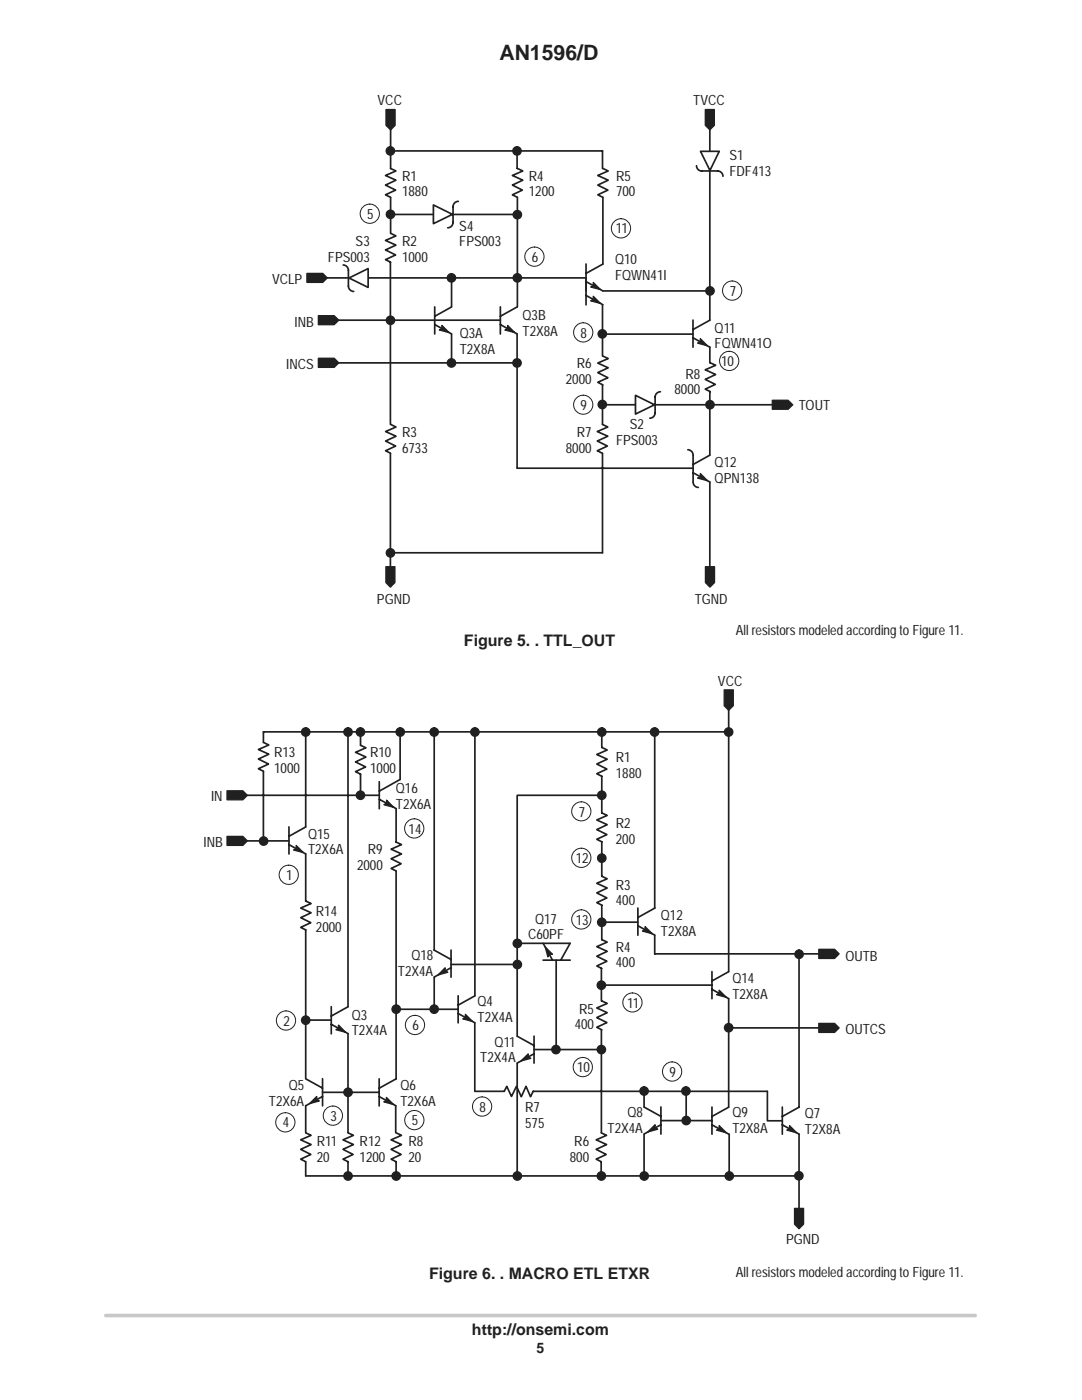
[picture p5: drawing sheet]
<svg xmlns="http://www.w3.org/2000/svg" width="216mm" height="279mm" viewBox="0 0 216 279" stroke-linecap="round" stroke-linejoin="round" font-family="sans-serif">
<path d="M21.1 262.5h173.5" fill="none" stroke="#c7c8ca" stroke-width=".72"/>
<path d="M86.7 61.2v5.5M86.8 64.8l3.3 1.8M90.1 61.3l-3.3 1.8" fill="none" stroke="#231f20" stroke-width=".34"/>
<path d="M88.2 64.9l1.4 1.5-1.9-.5 .5-.4z" fill="#231f20"/>
<path d="M88.2 64.9l1.4 1.5-1.9-.5 .5-.4z" fill="none" stroke="#231f20" stroke-width=".26"/>
<path d="M77.9 25v8.6l1.1 .5-2.1 .9 2.1 1-2.1 .9 2 1-2 1 1 .5v7.2M77.9 30.1h42.3v3.5M103.2 30.1v3.5M103.2 33.6l1.1 .5-2.1 .9 2.1 1-2.1 .9 2 1-2 1 1 .5v21.9M120.3 33.6l1.1 .5-2.1 .9 2.1 1-2.1 .9 2 1-2 1 1 .5v13.3M141.6 25v38.9M64.2 55.5h52.7M77.9 42.8h25.2M120.3 58.1h20.5" fill="none" stroke="#231f20" stroke-width=".34"/>
<g fill="none" stroke="#231f20" stroke-width=".2">
<circle cx="73.8" cy="42.7" r="1.92"/>
<circle cx="106.6" cy="51.2" r="1.92"/>
</g>
<g fill="#231f20" stroke="#231f20" stroke-width=".26">
<path d="M61.2 54.6h3.2l.9 .9-.9 .9h-3.2z" fill-rule="evenodd"/>
<path d="M77 21.9h1.8v3.1l-.9 .9-.9-.9z" fill-rule="evenodd"/>
<circle cx="77.9" cy="30.1" r=".84"/>
</g>
<path d="M69.6 55.5l3.9-1.9v3.8z" fill="#fff"/>
<path d="M68.5 52.9a1.05 1.05 0 0 1 1 1v3.2a1.05 1.05 0 0 0 1.1 1.1M69.6 55.5l3.9-1.9v3.8zM77.9 46.6l1.1 .5-2.1 .9 2.1 .9-2.1 1 2 1-2 .9 1 .5v32.3M77.9 84.7l1.1 .5-2.1 .9 2.1 1-2.1 .9 2 1-2 1 1 .5" fill="none" stroke="#231f20" stroke-width=".34"/>
<g fill="#231f20" stroke="#231f20" stroke-width=".26">
<path d="M140.7 21.9h1.8v3.1l-.9 .9-.9-.9z" fill-rule="evenodd"/>
<circle cx="103.2" cy="30.1" r=".84"/>
<circle cx="103.2" cy="42.8" r=".84"/>
<circle cx="103.2" cy="55.5" r=".84"/>
<circle cx="77.9" cy="42.8" r=".84"/>
</g>
<path d="M139.8 30.2h3.7l-1.8 3.8z" fill="#fff"/>
<path d="M139 33.1a1.05 1.05 0 0 0 1 1h3.2a1.05 1.05 0 0 1 1.1 1.1M139.8 30.2h3.7l-1.8 3.8zM90.1 55.5v5.8M66 72.4h37.2M90.1 66.6v5.8M99.8 61.2v5.5M99.8 64.8l3.4 1.8M103.2 61.3l-3.4 1.8M120.2 60.8v10.3" fill="none" stroke="#231f20" stroke-width=".34"/>
<g fill="#231f20" stroke="#231f20" stroke-width=".26">
<path d="M63.5 71.5h3.2l.9 .9-.9 .9h-3.2z" fill-rule="evenodd"/>
<circle cx="141.7" cy="58.1" r=".84"/>
<circle cx="103.2" cy="72.4" r=".84"/>
<circle cx="77.9" cy="110.3" r=".84"/>
<circle cx="90.1" cy="55.5" r=".84"/>
<circle cx="90.1" cy="72.4" r=".84"/>
</g>
<path d="M101.3 64.9l1.4 1.5-2-.5 .6-.4z" fill="#231f20"/>
<path d="M101.3 64.9l1.4 1.5-2-.5 .6-.4z" fill="none" stroke="#231f20" stroke-width=".26"/>
<path d="M116.9 52.7v5.4M116.9 56.2l3.4 1.9M120.3 52.7l-3.4 1.9M65.6 63.9h34.2M103.2 66.6v26.8M77.9 90.5v24.6" fill="none" stroke="#231f20" stroke-width=".34"/>
<g fill="#231f20" stroke="#231f20" stroke-width=".26">
<path d="M63.5 63h3.2l.9 .9-.9 .9h-3.2z" fill-rule="evenodd"/>
<circle cx="77.9" cy="63.9" r=".84"/>
</g>
<path d="M118.4 56.4l1.4 1.4-1.9-.5 .5-.3z" fill="#231f20"/>
<path d="M118.4 56.4l1.4 1.4-1.9-.5 .5-.3z" fill="none" stroke="#231f20" stroke-width=".26"/>
<path d="M116.9 55.4v5.4M116.9 59l3.4 1.8" fill="none" stroke="#231f20" stroke-width=".34"/>
<path d="M118.4 59.1l1.4 1.5-1.9-.6 .5-.3z" fill="#231f20"/>
<path d="M118.4 59.1l1.4 1.5-1.9-.6 .5-.3z" fill="none" stroke="#231f20" stroke-width=".26"/>
<path d="M120.3 71.1l1.1 .5-2.1 .9 2.1 .9-2.1 1 2 1-2 .9 1 .5M138.3 63.9v5.4M138.3 67.4l3.3 1.9M141.6 63.9l-3.3 1.9M120.2 84.7l1.1 .5-2.1 .9 2.1 1-2.1 .9 2 1-2 1 1 .5M77.9 110.3h42.3" fill="none" stroke="#231f20" stroke-width=".34"/>
<path d="M77 113.1h1.8v3.2l-.9 .9-.9-.9z" fill-rule="evenodd" fill="#231f20" stroke="#231f20" stroke-width=".26"/>
<path d="M139.7 67.6l1.5 1.4-2-.5 .5-.3z" fill="#231f20"/>
<path d="M139.7 67.6l1.5 1.4-2-.5 .5-.3z" fill="none" stroke="#231f20" stroke-width=".26"/>
<path d="M120.2 76.8v7.9M103.2 93.4h35.1M120.2 80.8h33.8M120.2 90.5v19.8" fill="none" stroke="#231f20" stroke-width=".34"/>
<path d="M86.5 40.9l3.8 1.9-3.8 1.8z" fill="#fff"/>
<path d="M86.5 40.9l3.8 1.9-3.8 1.8zM91.5 40.2a1.05 1.05 0 0 0-1.1 1v3.2a1.05 1.05 0 0 1-1.1 1.1M120.2 66.7h18.1M141.6 69.3v3.1M141.6 78.2v12.6M141.7 72.4l1.1 .5-2.1 .9 2.1 .9-2.1 1 2 1-2 1 1 .5" fill="none" stroke="#231f20" stroke-width=".34"/>
<g fill="#231f20" stroke="#231f20" stroke-width=".26">
<circle cx="120.2" cy="66.6" r=".84"/>
<circle cx="141.7" cy="80.8" r=".84"/>
</g>
<path d="M126.8 78.9l3.8 1.9-3.8 1.8z" fill="#fff"/>
<path d="M126.8 78.9l3.8 1.9-3.8 1.8zM131.8 78.2a1.05 1.05 0 0 0-1.1 1v3.2a1.05 1.05 0 0 1-1 1.1M138.3 94.3l3.3 1.9v18.2M138.3 90.8v5.4M141.6 90.8l-3.3 1.9" fill="none" stroke="#231f20" stroke-width=".34"/>
<g fill="#231f20" stroke="#231f20" stroke-width=".26">
<path d="M140.8 113.1h1.8v3.2l-.9 .9-.9-.9z" fill-rule="evenodd"/>
<path d="M154.1 79.9h3.2l.9 .9-.9 .9h-3.2z" fill-rule="evenodd"/>
</g>
<path d="M139.7 94.5l1.5 1.4-2-.5 .5-.3z" fill="#231f20"/>
<path d="M139.7 94.5l1.5 1.4-2-.5 .5-.3z" fill="none" stroke="#231f20" stroke-width=".26"/>
<path d="M137.2 89.8a1.05 1.05 0 0 1 1.1 1M138.3 96.2a1.05 1.05 0 0 0 1 1.1M57.7 165v5.4M57.7 168.6l3.3 1.8M61 165l-3.3 1.9" fill="none" stroke="#231f20" stroke-width=".34"/>
<circle cx="120.2" cy="80.7" r=".84" fill="#231f20" stroke="#231f20" stroke-width=".26"/>
<g fill="none" stroke="#231f20" stroke-width=".2">
<circle cx="123.9" cy="45.6" r="1.92"/>
<circle cx="146.1" cy="58" r="1.92"/>
<circle cx="116.4" cy="66.3" r="1.92"/>
<circle cx="145.5" cy="72" r="1.92"/>
<circle cx="116.4" cy="80.8" r="1.91"/>
</g>
<path d="M59.1 168.7l1.4 1.5-1.9-.6 .5-.3z" fill="#231f20"/>
<path d="M59.1 168.7l1.4 1.5-1.9-.6 .5-.3z" fill="none" stroke="#231f20" stroke-width=".26"/>
<circle cx="82.7" cy="223.5" r="1.92" fill="none" stroke="#231f20" stroke-width=".2"/>
<path d="M145.4 139.7v54.2M47 158.7h28.7M61 146.1v18.9M69.4 146.1v54.8l-3.3 1.9M145.4 146.1h-92.8v2.1l1 .5-2 .9 2 .9-2 1 2 1-2 .9 1 .5v14M47.4 167.8h10.3M61 170.4v9.4l1.1 .5-2.1 .9 2.1 1-2.1 .9 2 1-2 1 1 .5v29.6M66.1 200.9v5.4M66.1 204.4l3.3 1.9" fill="none" stroke="#231f20" stroke-width=".34"/>
<g fill="#231f20" stroke="#231f20" stroke-width=".26">
<path d="M45.3 157.8h3.2l.9 .9-.9 .9h-3.2z" fill-rule="evenodd"/>
<path d="M45.3 166.9h3.2l.9 .9-.9 .9h-3.2z" fill-rule="evenodd"/>
<circle cx="52.6" cy="167.9" r=".84"/>
</g>
<path d="M67.5 204.6l1.5 1.4-2-.5 .5-.3z" fill="#231f20"/>
<path d="M67.5 204.6l1.5 1.4-2-.5 .5-.3z" fill="none" stroke="#231f20" stroke-width=".26"/>
<path d="M61 203.6h5.1M61 215.3l3.4 1.9M64.4 215.3v5.4M64.4 218.8l-3.4 1.9M69.4 206.3v19.7M61 226.1l1.1 .5-2.1 .9 2.1 .9-2.1 1 2 1-2 .9 1 .5M61 231.9v2.8h98M69.4 226.1l1.1 .5-2.1 .9 2.1 .9-2.1 1 2.1 1-2.1 .9 1 .5M69.4 231.9v2.8M79 226.1l1.1 .5-2.1 .9 2.1 .9-2.1 1 2 1-2 .9 1 .5M79 231.9v2.8" fill="none" stroke="#231f20" stroke-width=".34"/>
<g fill="#231f20" stroke="#231f20" stroke-width=".26">
<circle cx="61" cy="146.1" r=".84"/>
<circle cx="61" cy="203.6" r=".84"/>
</g>
<path d="M61.8 220.3l1.4-1.5v.6l.5 .3z" fill-rule="evenodd" fill="#231f20"/>
<path d="M61.8 220.3l1.4-1.5v.6l.5 .3z" fill="none" stroke="#231f20" stroke-width=".26"/>
<path d="M79 173.8v41.5l-3.3 1.9M64.4 218h11.2M75.7 215.3v5.4M75.7 218.8l3.3 1.9M61 220.7v5.3" fill="none" stroke="#231f20" stroke-width=".34"/>
<path d="M77.1 219l1.4 1.4-1.9-.5 .5-.3z" fill="#231f20"/>
<path d="M77.1 219l1.4 1.4-1.9-.5 .5-.3z" fill="none" stroke="#231f20" stroke-width=".26"/>
<g fill="#231f20" stroke="#231f20" stroke-width=".26">
<circle cx="69.4" cy="218" r=".84"/>
<circle cx="69.4" cy="234.7" r=".84"/>
<circle cx="79.1" cy="234.7" r=".84"/>
</g>
<path d="M75.7 156v5.4M75.7 159.5l3.3 1.9M79.8 155.6l-4.1 2.3M79 220.7v5.3" fill="none" stroke="#231f20" stroke-width=".34"/>
<path d="M77.1 159.7l1.5 1.4-2-.5 .5-.3z" fill="#231f20"/>
<path d="M77.1 159.7l1.5 1.4-2-.5 .5-.3z" fill="none" stroke="#231f20" stroke-width=".26"/>
<path d="M71.9 146.1v2.6l1.1 .5-2.1 .9 2.1 1-2.1 1 2.1 1-2.1 .9 1 .5v4.2M79.8 146.1v9.5M86.6 146.1v43.5l3.4 1.9M94.8 146.1v52.6M79 161.4v6.7l1.1 .5-2.1 .9 2.1 .9-2.1 1 2 1-2 .9 1 .5M90 193.1l-3.4 1.9M90 189.6v5.4" fill="none" stroke="#231f20" stroke-width=".34"/>
<g fill="#231f20" stroke="#231f20" stroke-width=".26">
<circle cx="69.4" cy="146.1" r=".84"/>
<circle cx="79.9" cy="146.1" r=".84"/>
<circle cx="71.9" cy="146.1" r=".84"/>
<circle cx="71.9" cy="158.7" r=".84"/>
</g>
<path d="M88.8 193.1v.6l.6 .3-2 .6z" fill-rule="evenodd" fill="#231f20"/>
<path d="M88.8 193.1v.6l.6 .3-2 .6z" fill="none" stroke="#231f20" stroke-width=".26"/>
<path d="M120.1 158.7h-16.9v48.1M91.4 198.7v5.4M94.8 198.7l-3.4 1.9M78.9 201.4h12.5M91.4 202.3l3.4 1.8" fill="none" stroke="#231f20" stroke-width=".34"/>
<path d="M92.9 202.4l1.4 1.5-2-.6 .6-.3z" fill="#231f20"/>
<path d="M92.9 202.4l1.4 1.5-2-.6 .6-.3z" fill="none" stroke="#231f20" stroke-width=".26"/>
<path d="M86.6 195v6.3M90 192.5h13.2M94.7 204.1v13.7M103.2 206.8l3.4 1.9M106.6 206.8v5.4M106.6 210.3l-3.4 1.9" fill="none" stroke="#231f20" stroke-width=".34"/>
<g fill="#231f20" stroke="#231f20" stroke-width=".26">
<circle cx="79.1" cy="201.4" r=".84"/>
<circle cx="86.6" cy="201.4" r=".84"/>
<circle cx="86.6" cy="146.1" r=".84"/>
<circle cx="94.8" cy="146.1" r=".84"/>
</g>
<path d="M104 211.7l1.4-1.4v.6l.5 .3z" fill-rule="evenodd" fill="#231f20"/>
<path d="M104 211.7l1.4-1.4v.6l.5 .3z" fill="none" stroke="#231f20" stroke-width=".26"/>
<path d="M120.1 146.1v3.1l1.1 .5-2.1 .9 2.1 .9-2.1 1 2 1-2 .9 1 .5v7.3l1.1 .5-2.1 .9 2.1 1-2.1 1 2 1-2 .9 1 .5v6.9l1.1 .5-2.1 .9 2.1 .9-2.1 1 2 1-2 .9 1 .5v6.9l1.1 .5-2.1 .9 2.1 1-2.1 .9 2 1-2 1 1 .5M130.6 146.1v35.1l-3.3 1.9M120 193.3v6.5M120.1 199.8l1.1 .5-2.1 .9 2.1 .9-2.1 1 2 1-2 .9 1 .5M127.3 181.2v5.4M127.3 184.8l3.3 1.8M94.8 217.8h5.8l.5-1 1 2 1-2 .9 2.1 1-2.1 .9 2.1 .5-1.1h46.7M103.2 212.2v22.5M106.6 209.5h13.4M120 205.5v20.5" fill="none" stroke="#231f20" stroke-width=".34"/>
<circle cx="103.2" cy="234.7" r=".84" fill="#231f20" stroke="#231f20" stroke-width=".26"/>
<path d="M128.7 184.9l1.5 1.5-2-.6 .5-.3z" fill="#231f20"/>
<path d="M128.7 184.9l1.5 1.5-2-.6 .5-.3z" fill="none" stroke="#231f20" stroke-width=".26"/>
<path d="M120 196.6h22.1M120.1 184h7.2M130.6 186.6v3.8h35.4M142.1 193.9v5.4M142.1 197.4l3.3 1.9M145.4 193.9l-3.3 1.9" fill="none" stroke="#231f20" stroke-width=".34"/>
<g fill="#231f20" stroke="#231f20" stroke-width=".26">
<circle cx="120.1" cy="146.1" r=".84"/>
<circle cx="130.6" cy="146.1" r=".84"/>
</g>
<path d="M143.5 197.6l1.4 1.4-1.9-.5 .5-.3z" fill="#231f20"/>
<path d="M143.5 197.6l1.4 1.4-1.9-.5 .5-.3z" fill="none" stroke="#231f20" stroke-width=".26"/>
<path d="M108.4 191.6h5.4M108.4 188.3l1.8 3.3M113.8 188.3l-1.9 3.3" fill="none" stroke="#231f20" stroke-width=".34"/>
<path d="M108.8 189l1.4 1.4h-.6l-.3 .6z" fill-rule="evenodd" fill="#231f20"/>
<path d="M108.8 189l1.4 1.4h-.6l-.3 .6z" fill="none" stroke="#231f20" stroke-width=".26"/>
<path d="M103.2 188.3h10.6M111 191.6v17.9M145.4 199.3v21.7M159.4 190.4v30.6l-3.3 1.8M145.4 205.1h19.2M120 226.1l1 .5-2 .9 2 .9-2 1 2 1-2 .9 1 .5M120 231.9v2.8M156.1 220.9v5.5M156.1 224.5l3.3 1.8" fill="none" stroke="#231f20" stroke-width=".34"/>
<g fill="#231f20" stroke="#231f20" stroke-width=".26">
<circle cx="120" cy="234.7" r=".84"/>
<circle cx="110.9" cy="209.5" r=".84"/>
<circle cx="103.2" cy="192.5" r=".84"/>
<circle cx="103.2" cy="188.3" r=".84"/>
<circle cx="120.1" cy="184.1" r=".84"/>
<circle cx="120.1" cy="171.3" r=".84"/>
<circle cx="120.1" cy="158.7" r=".84"/>
<circle cx="120" cy="196.6" r=".84"/>
<circle cx="120" cy="209.5" r=".84"/>
</g>
<path d="M157.5 224.6l1.5 1.5-2-.6 .5-.3z" fill="#231f20"/>
<path d="M157.5 224.6l1.5 1.5-2-.6 .5-.3z" fill="none" stroke="#231f20" stroke-width=".26"/>
<path d="M128.5 220.9l3.4 1.9M131.9 220.9v5.4M131.9 224.5l-3.4 1.8M159.4 226.3v15.2" fill="none" stroke="#231f20" stroke-width=".34"/>
<path d="M129.3 225.9l1.4-1.4v.6l.5 .3z" fill-rule="evenodd" fill="#231f20"/>
<path d="M129.3 225.9l1.4-1.4v.6l.5 .3z" fill="none" stroke="#231f20" stroke-width=".26"/>
<path d="M128.5 226.4v8.3M131.9 223.6h10.2M142.1 220.9v5.5M142.1 224.5l3.3 1.8M145.4 221l-3.3 1.8" fill="none" stroke="#231f20" stroke-width=".34"/>
<path d="M143.5 224.6l1.4 1.5-1.9-.6 .5-.3z" fill="#231f20"/>
<path d="M143.5 224.6l1.4 1.5-1.9-.6 .5-.3z" fill="none" stroke="#231f20" stroke-width=".26"/>
<g fill="#231f20" stroke="#231f20" stroke-width=".26">
<path d="M163.4 189.5h3.1l.9 .9-.9 .9h-3.1z" fill-rule="evenodd"/>
<path d="M163.4 204.2h3.1l.9 .9-.9 .9h-3.1z" fill-rule="evenodd"/>
<path d="M158.5 241.2h1.8v3.1l-.9 .9-.9-.9z" fill-rule="evenodd"/>
<path d="M144.5 137.7h1.8v3.1l-.9 1-.9-1z" fill-rule="evenodd"/>
<circle cx="145.5" cy="234.7" r=".84"/>
<circle cx="159.4" cy="190.4" r=".84"/>
<circle cx="145.4" cy="205.1" r=".84"/>
<circle cx="128.5" cy="217.7" r=".84"/>
<circle cx="128.5" cy="234.7" r=".84"/>
<circle cx="136.9" cy="223.6" r=".84"/>
<circle cx="136.9" cy="217.7" r=".84"/>
<circle cx="145.4" cy="146.1" r=".84"/>
<circle cx="159.4" cy="234.7" r=".84"/>
</g>
<path d="M128.5 217.8v3.1M136.9 217.8v5.8M153.1 217.8v5.9h3M145.5 226.3v8.4" fill="none" stroke="#231f20" stroke-width=".34"/>
<g fill="none" stroke="#231f20" stroke-width=".2">
<circle cx="57.6" cy="174.6" r="1.92"/>
<circle cx="82.7" cy="165.3" r="1.92"/>
<circle cx="116" cy="171.2" r="1.92"/>
<circle cx="116" cy="161.9" r="1.91"/>
<circle cx="116" cy="183.5" r="1.92"/>
<circle cx="57.1" cy="203.7" r="1.92"/>
<circle cx="82.8" cy="204.6" r="1.92"/>
<circle cx="116.3" cy="213" r="1.92"/>
<circle cx="126.2" cy="200.1" r="1.91"/>
<circle cx="134.1" cy="213.8" r="1.92"/>
<circle cx="56.9" cy="224" r="1.92"/>
<circle cx="66.4" cy="222.7" r="1.92"/>
<circle cx="96.2" cy="220.8" r="1.92"/>
</g>
<text font-size="4.2" fill="#231f20" x="99.6" y="11.9">AN1596/D</text>
<g font-size="3.2" fill="#231f20">
<text x="92.6" y="129">Figure 5. . TTL_OUT</text>
<text x="85.6" y="255.2">Figure 6. . MACRO ETL ETXR</text>
<text x="94.2" y="266.4">http://onsemi.com</text>
</g>
<g font-size="2.8" fill="#231f20">
<text x="75.3" y="21">VCC</text>
<text x="138.3" y="21">TVCC</text>
<text x="145.6" y="32">S1</text>
<text x="145.6" y="35.1">FDF413</text>
<text x="80.2" y="36.1">R1</text>
<text x="80.2" y="39.2">1880</text>
<text x="105.5" y="36.1">R4</text>
<text x="105.5" y="39.2">1200</text>
<text x="122.9" y="36.1">R5</text>
<text x="122.9" y="39.2">700</text>
<text x="73.3" y="43.7">5</text>
<text x="91.6" y="46">S4</text>
<text x="122.9" y="46.6">11</text>
<text x="65.4" y="52.2">FPS003</text>
<text x="71" y="49.1">S3</text>
<text x="80.2" y="49.2">R2</text>
<text x="80.2" y="52.3">1000</text>
<text x="91.6" y="49.2">FPS003</text>
<text x="106.1" y="52.2">6</text>
<text x="122.7" y="52.8">Q10</text>
<text x="54.3" y="56.6">VCLP</text>
<text x="122.7" y="55.9">FQWN41I</text>
<text x="145.6" y="59">7</text>
<text x="58.8" y="65.2">INB</text>
<text x="104.3" y="63.8">Q3B</text>
<text x="91.7" y="67.4">Q3A</text>
<text x="91.7" y="70.6">T2X8A</text>
<text x="104.3" y="67">T2X8A</text>
<text x="115.9" y="67.4">8</text>
<text x="142.6" y="66.4">Q11</text>
<text x="142.6" y="69.5">FQWN41O</text>
<text x="57.1" y="73.7">INCS</text>
<text x="112.9" y="76.7">2000</text>
<text x="115.1" y="73.5">R6</text>
<text x="136.8" y="75.6">R8</text>
<text x="143.9" y="73.1">10</text>
<text x="115.9" y="81.8">9</text>
<text x="134.6" y="78.7">8000</text>
<text x="159.4" y="81.9">TOUT</text>
<text x="80.2" y="87.3">R3</text>
<text x="115.1" y="87.3">R7</text>
<text x="122.9" y="88.8">FPS003</text>
<text x="125.7" y="85.7">S2</text>
<text x="80.2" y="90.4">6733</text>
<text x="112.9" y="90.4">8000</text>
<text x="142.6" y="93.2">Q12</text>
<text x="142.6" y="96.3">QPN138</text>
<text x="75.2" y="120.6">PGND</text>
<text x="138.6" y="120.6">TGND</text>
<text x="146.8" y="126.7">All resistors modeled according to Figure 11.</text>
<text x="143.3" y="137">VCC</text>
<text x="54.7" y="151.1">R13</text>
<text x="54.7" y="154.2">1000</text>
<text x="73.9" y="151.1">R10</text>
<text x="73.9" y="154.2">1000</text>
<text x="122.9" y="152.1">R1</text>
<text x="122.9" y="155.2">1880</text>
<text x="42.1" y="159.9">IN</text>
<text x="79" y="158.3">Q16</text>
<text x="79" y="161.4">T2X6A</text>
<text x="61.5" y="167.4">Q15</text>
<text x="81.5" y="166.4">14</text>
<text x="115.5" y="163">7</text>
<text x="122.9" y="165.2">R2</text>
<text x="40.6" y="169.1">INB</text>
<text x="61.5" y="170.5">T2X6A</text>
<text x="71.2" y="173.6">2000</text>
<text x="73.4" y="170.5">R9</text>
<text x="114.9" y="172.2">12</text>
<text x="122.9" y="168.3">200</text>
<text x="57.1" y="175.6">1</text>
<text x="122.9" y="177.5">R3</text>
<text x="63" y="182.9">R14</text>
<text x="106.8" y="184.3">Q17</text>
<text x="114.9" y="184.5">13</text>
<text x="122.9" y="180.7">400</text>
<text x="131.9" y="183.6">Q12</text>
<text x="63" y="186">2000</text>
<text x="82.1" y="191.6">Q18</text>
<text x="105.4" y="187.4">C60PF</text>
<text x="122.9" y="189.9">R4</text>
<text x="131.9" y="186.8">T2X8A</text>
<text x="168.7" y="191.8">OUTB</text>
<text x="79.4" y="194.8">T2X4A</text>
<text x="122.9" y="193">400</text>
<text x="146.1" y="196.2">Q14</text>
<text x="70.2" y="203.5">Q3</text>
<text x="95.3" y="200.8">Q4</text>
<text x="95.3" y="203.9">T2X4A</text>
<text x="115.6" y="202.3">R5</text>
<text x="125.2" y="201.1">11</text>
<text x="146.1" y="199.3">T2X8A</text>
<text x="56.6" y="204.7">2</text>
<text x="70.2" y="206.6">T2X4A</text>
<text x="82.3" y="205.6">6</text>
<text x="98.7" y="208.9">Q11</text>
<text x="114.7" y="205.4">400</text>
<text x="168.7" y="206.3">OUTCS</text>
<text x="95.8" y="212">T2X4A</text>
<text x="115.1" y="214">10</text>
<text x="133.6" y="214.9">9</text>
<text x="53.7" y="220.7">T2X6A</text>
<text x="57.6" y="217.6">Q5</text>
<text x="79.9" y="217.6">Q6</text>
<text x="79.9" y="220.7">T2X6A</text>
<text x="95.7" y="221.8">8</text>
<text x="104.8" y="221.9">R7</text>
<text x="56.4" y="225">4</text>
<text x="65.9" y="223.7">3</text>
<text x="82.2" y="224.6">5</text>
<text x="104.8" y="225">575</text>
<text x="121.2" y="226.1">T2X4A</text>
<text x="125.2" y="223">Q8</text>
<text x="146.1" y="223">Q9</text>
<text x="146.1" y="226.1">T2X8A</text>
<text x="160.6" y="223.2">Q7</text>
<text x="160.6" y="226.3">T2X8A</text>
<text x="63.2" y="228.7">R11</text>
<text x="63.2" y="231.8">20</text>
<text x="71.8" y="228.7">R12</text>
<text x="71.8" y="231.8">1200</text>
<text x="81.5" y="228.7">R8</text>
<text x="81.5" y="231.8">20</text>
<text x="113.7" y="231.8">800</text>
<text x="114.6" y="228.7">R6</text>
<text x="156.8" y="248.4">PGND</text>
<text x="146.8" y="254.9">All resistors modeled according to Figure 11.</text>
<text x="107.1" y="270">5</text>
</g>
</svg>
